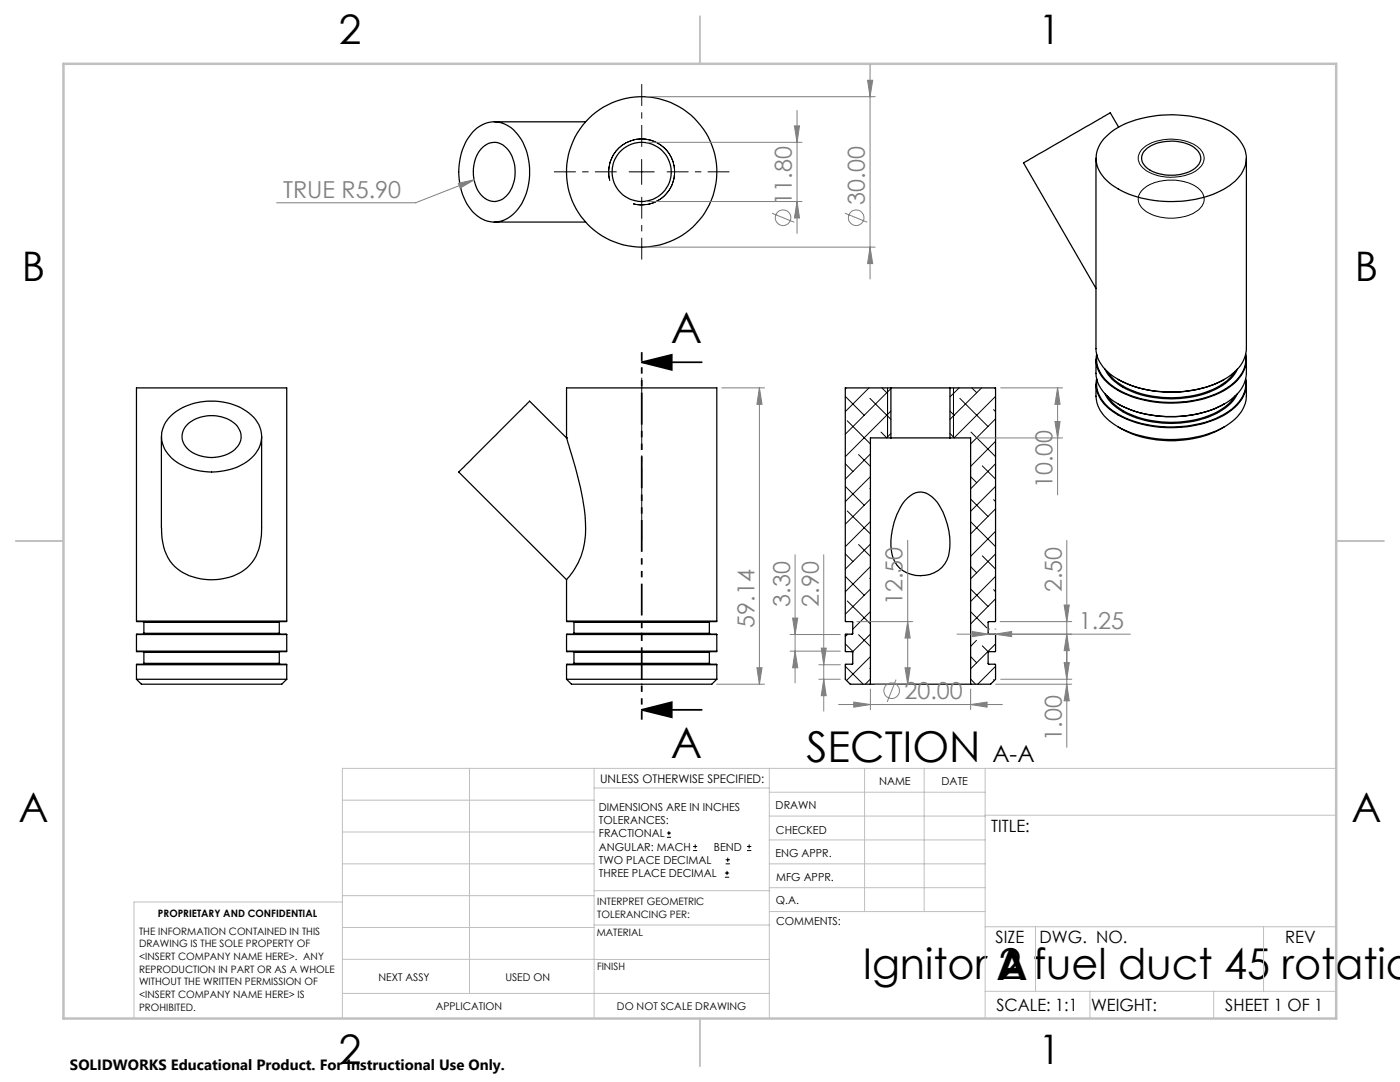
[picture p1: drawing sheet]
<svg xmlns="http://www.w3.org/2000/svg" width="279mm" height="216mm" viewBox="0 0 279 216" stroke-linecap="round" stroke-linejoin="round" font-family="sans-serif">
<g fill="none" stroke="#000" stroke-width=".25">
<path d="M94.3 26.4a5.6 5.6 0 0 1 9 .4 13 13 0 0 1 0 15 5.6 5.6 0 0 1-9.4 0 12.8 12.8 0 0 1 .4-15.4zM96 29.7a3.4 3.4 0 0 1 5.7 .6 7.4 7.4 0 0 1-1 9.1 3.4 3.4 0 0 1-5.3-1.3 7.6 7.6 0 0 1 .6-8.4zM98.6 24.3h18.3M218.7 31.6v38a7.7 7.7 0 0 0 4.7 6.3 23.4 23.4 0 0 0 21.1-.3 7.5 7.5 0 0 0 4.2-5.8v-38.2M220.7 27.3a17 17 0 0 1 10.4-4.3 21.4 21.4 0 0 1 14.8 3.5 6.2 6.2 0 0 1 2.6 6.6 9.5 9.5 0 0 1-5.8 5.4 23.7 23.7 0 0 1-19.6-.8 7.6 7.6 0 0 1-4.3-5.8 6 6 0 0 1 1.9-4.6zM223.2 25.4l-1.6-2.9-17.3 10 14.4 25M228.9 29.6a8.9 8.9 0 0 1 9.6 0 2.34 2.34 0 0 1-.1 4.1 8.9 8.9 0 0 1-9.6-.3 2.3 2.3 0 0 1 .1-3.8zM98.6 44.3h18.3M177.8 77.4h-9.1v46.5l1.5 .2v2.4l-1.5 .1v3.3l1.5 .2v2.4l-1.5 .1v2.9l1 1h4M177.8 77.4h11.8M177.8 77.4v10M189.6 77.4h9.1v46.5l-1.5 .2v2.4l1.5 .1v3.3l-1.5 .2v2.4l1.5 .1v2.9l-1 1h-4"/>
<path d="M189.6 77.4v10M218.7 71.8v2.7a7.7 7.7 0 0 0 4.7 6.3 23.7 23.7 0 0 0 21.1-.3 7.5 7.5 0 0 0 4.2-5.8v-2.9M218.7 76.7v2.4a7.1 7.1 0 0 0 3.8 5.7l.6 .4M218.9 70.7a6.2 6.2 0 0 0 3 6.4 21.3 21.3 0 0 0 14 3.2 17.6 17.6 0 0 0 11.1-4.5 5.7 5.7 0 0 0 1.6-5.1M218.9 75.6a6.2 6.2 0 0 0 3 6.4 22.5 22.5 0 0 0 17.6 2.7 13.6 13.6 0 0 0 8.3-4.9 5.3 5.3 0 0 0 .8-4.2M218.9 70.9a6.3 6.3 0 0 0 3.1 6.1 20.9 20.9 0 0 0 13.9 3.2 17.1 17.1 0 0 0 11-4.5 5.7 5.7 0 0 0 1.7-4.8M218.9 75.8a6.7 6.7 0 0 0 3.7 6.5 22.4 22.4 0 0 0 16 2.4 13.9 13.9 0 0 0 9-5 5.3 5.3 0 0 0 1-3.9M220.5 73.7a10.1 10.1 0 0 0 6.4 4.8 21.4 21.4 0 0 0 17.1-1.6 7.4 7.4 0 0 0 2.9-3.2M220.5 78.6a10.7 10.7 0 0 0 7.2 5 21.3 21.3 0 0 0 15.7-1.4 7.9 7.9 0 0 0 3.5-3.6M221 74.1a11.9 11.9 0 0 0 7.6 4.7 21.5 21.5 0 0 0 14.7-1.7l1.7-1.2 1.5-1.8M221 79a12.4 12.4 0 0 0 8.4 4.9 20.5 20.5 0 0 0 14.5-2.3l1.5-1.2 1.1-1.4M223.1 75.7a23.4 23.4 0 0 0 21.2 0"/>
<path d="M248.7 76.7a10.7 10.7 0 0 1-.2 3.9 9.9 9.9 0 0 1-6.5 5.7 23.6 23.6 0 0 1-18.9-1.1M32.2 87.1v18.2a9.4 9.4 0 0 0 4.3 9 11.9 11.9 0 0 0 12.7-1 10 10 0 0 0 3-8v-18.2M34.3 82.8a12.7 12.7 0 0 1 15.9 0 5.6 5.6 0 0 1-.5 9 12.8 12.8 0 0 1-15.4-.4 5.6 5.6 0 0 1 0-8.6zM37.4 84.7a7.4 7.4 0 0 1 9.9 .3 3.3 3.3 0 0 1-.8 5 7.5 7.5 0 0 1-9.2-.6 3.2 3.2 0 0 1 .1-4.7zM113.1 87.4v-10h30v46.5M113.1 87.4h.1M113.1 87.4l.6 2a69.3 69.3 0 0 1 3.1 14.8 14.9 14.9 0 0 1-3.7 11.5M113.1 87.4l-7.4-7.4-14.2 14.2 21.6 21.5M177.8 87.4h11.8M177.8 87.4h-4.1v49.1M180.6 99.9a3.7 3.7 0 0 1 4.2-1.5 7.7 7.7 0 0 1 3.9 5 11.8 11.8 0 0 1 .3 8.4 6.1 6.1 0 0 1-8.7 2.1 6.4 6.4 0 0 1-2.5-6.1 14.8 14.8 0 0 1 2.8-7.9zM189.6 87.4h4.1v49.1"/>
<path d="M223.1 80.6a23.1 23.1 0 0 0 21.2 0M223.1 85.2a21.7 21.7 0 0 0 17.3 1.8l2.2-.9 1.7-.9M113.1 115.7v8.2M27.2 123.9v-46.5h30v46.5M27.2 123.9h30M27.2 126.6h30M27.2 129.9l.1 .1h29.8l.1-.1M27.2 129.9h30M27.2 135.5h30M27.2 132.6h30M27.2 135.5l1 1h28l1-1M27.2 132.6l.1-.1h29.8l.1 .1"/>
<path d="M27.2 123.9l.1 .1h29.8l.1-.1M27.2 126.6v3.3M27.2 132.6v2.9M28.6 124l.1 .2M28.6 130l.1 .2M28.7 126.4l-.1 .1M28.7 132.4l-.1 .1M28.7 126.4h27M28.7 124.2h27M28.7 130.2h27M28.7 132.4h27M28.7 124.2v2.2"/>
<path d="M28.7 130.2v2.2M55.7 126.4l.2 .1M55.7 132.4l.2 .1M55.7 124.2v2.2M55.7 130.2v2.2M55.9 124l-.2 .2M55.9 130l-.2 .2M57.2 126.6v3.3M57.2 132.6v2.9M113.1 135.5h30M113.1 132.6h30M113.1 123.9h30"/>
<path d="M113.1 129.9v.1h29.8l.2-.1M113.1 129.9h30M113.1 132.6v-.1h29.8l.2 .1M113.1 126.6h30M113.1 123.9v.1h29.8l.2-.1M113.1 135.5l1 1h28l1-1M113.1 126.6v3.3M113.1 132.6v2.9M114.4 124l.1 .2M114.4 130l.1 .2M114.5 126.4l-.1 .1M114.5 132.4l-.1 .1"/>
<path d="M114.5 126.4h27.1M114.5 124.2h27.1M114.5 132.4h27.1M114.5 130.2h27.1M114.5 124.2v2.2M114.5 130.2v2.2M141.6 126.4l.1 .1M141.6 132.4l.1 .1M141.6 124.2v2.2M141.6 130.2v2.2M141.7 124l-.1 .2M141.7 130l-.1 .2"/>
<path d="M143.1 126.6v3.3M143.1 132.6v2.9M173.7 136.5h20"/>
<circle cx="128.1" cy="34.3" r="5.9"/>
<circle cx="128.1" cy="34.3" r="15"/>
</g>
<g fill="none" stroke="#000" stroke-width=".2">
<path d="M121.7 36a6.6 6.6 0 0 1 5.8-8.2 6.6 6.6 0 0 1 7.1 7.1 6.6 6.6 0 0 1-8.2 5.8M125.6 34.3h5M128.1 31.8v5M227.8 29.9a8.7 8.7 0 0 1 7.7-2 5.9 5.9 0 0 1 4.7 2.9 3 3 0 0 1-1.9 3.5 9.7 9.7 0 0 1-10.2-.8 2.46 2.46 0 0 1-.3-3.6zM227.9 38a8.4 8.4 0 0 1 7-2 6.5 6.5 0 0 1 5.2 2.7 2.79 2.79 0 0 1-1.7 3.7 9.6 9.6 0 0 1-10.3-.7 2.45 2.45 0 0 1-.2-3.7zM168.7 79.1l3.8 3.8M168.9 77.4l-.2 .2M173.4 77.4l-4.7 4.7M173.6 79.5l4.2 4.2M176 77.4l1 1M177.1 77.4v10M177.8 77.5l-9.1 9.1"/>
<path d="M190.3 77.4v10M191.4 77.4l-1.8 1.8M191.6 79.5l5.6 5.6M194 77.4l.9 1M195.9 77.4l-6.3 6.3M198.4 77.4l.3 .2M198.7 79.1l-8.3 8.3M168.7 97l3.8 3.8M168.7 92.5l1.5 1.6M169.1 84l4.6 4.6M171.3 90.7l2.4 2.4M173.6 97.4l.1 .1"/>
<path d="M173.7 90.6l-5 5M173.7 95.1l-5 5M173.7 99.6l-5 5M175.8 86.2l1.2 1.2M177.8 82l-9.1 9.1M177.8 86.5l-.9 .9M189.6 86.5l.9 .9M189.6 82l.8 .9M193.7 99.6l3.5 3.4M193.7 95.1l1.2 1.2M193.8 86.2l4.9 4.9M196 93l2.7 2.6"/>
<path d="M198.3 99.7l.4 .4M198.3 81.7l.4 .4M198.7 83.6l-5 5M198.7 88.1l-5 5M198.7 92.5l-5 5M198.7 97l-5 5M168.7 115l3.8 3.8M168.7 110.5l1.5 1.5M169.1 119.9l4.6 4.6M169.1 102l4.6 4.5M171.3 108.7l2.4 2.3M173.6 115.4l.1 .1"/>
<path d="M173.7 104.1l-5 5M173.7 108.6l-5 5M173.7 113.1l-5 5M173.7 117.5l-5 5.1M193.7 117.5l3.5 3.5M193.7 113.1l1.2 1.2M193.8 104.2l4.9 4.9M196 110.9l2.7 2.7M198.3 117.7l.4 .4M198.7 101.5l-5 5M198.7 106l-5 5M198.7 110.5l-5 5"/>
<path d="M198.7 115l-5 5M198.7 119.5l-5 5M168.7 133l3.6 3.5M168.7 128.5l1.5 1.5M169.2 126.5l-.5 .5M171.3 126.6l2.4 2.4M173.6 133.3l.1 .2M173.7 122l-3.5 3.6M173.7 126.5l-3.6 3.6M173.7 131l-4.8 4.8M173.7 135.5l-1 1M193.7 135.5l1 1"/>
<path d="M193.7 131l1.2 1.3M193.8 122.1l3.1 3.2M194.9 127.8l-1.2 1.2M196 128.9l1.2 1.2M198.3 135.6l.1 .2M198.7 128.5l-5 5M198.7 133l-3.6 3.5M133.1 167.1h.8M133.1 166.2h.8M133.5 165.8v.9M138.3 169.7h.8M138.3 168.9h.8"/>
<path d="M138.7 168.5v.8M144.7 175h.8M144.7 174.2h.8M144.8 172.4h.9M144.8 171.6h.9M145.1 173.8v.8M145.2 171.1v.9M149.1 169.7h.8M149.1 168.9h.8M149.5 168.5v.8"/>
</g>
<g fill="none" stroke="#808080" stroke-width=".2">
<path d="M129 19.3h45.7M173.1 16h1.1l-.6 3.3zM173.6 12.9v42.8M91.5 36.6l3.2-.8-2.9 1.7zM94.7 35.8l-11.8 4.7h-27.7M129 28.4h31.1M158.5 25.1h1.1l-.5 3.3zM159.1 22v24.6M129 40.2h31.1M129 49.3h45.7M154.1 42.5l4.4 1.8M159.1 40.2l.5 3.3h-1.1z"/>
<path d="M168.6 42.5l4.5 1.8M173.6 49.3l.6 3.3h-1.1zM144 77.4h8.6M151.6 77.4v59.1M151.6 77.4l.5 3.3h-1zM199.7 77.4h12.4M211.1 77.4l.5 3.3h-1.1zM211.1 77.4v21.3M194.7 87.4h17.4M210.5 84.1h1.1l-.5 3.3zM158.7 110.7v25.6M164.4 110.7v31.2"/>
<path d="M181.2 107.8v28.7M212.9 107.8v41.3M143.1 136.5h9.5M151.1 133.2h1l-.5 3.3zM157.7 126.6h10M157.7 129.9h10M158.2 123.3h1l-.5 3.3zM158.7 129.9l.5 3.3h-1zM163.4 135.5h4.3M163.4 132.6h4.3M163.9 129.3h1l-.5 3.3zM164.4 135.5l.5 3.3h-1z"/>
<path d="M171 124h11.1M173.7 137.5v4.1M174.7 136.5h7.4M178.8 135.6l-1.7 4.5M180.6 133.2h1l-.4 3.3zM181.2 124l.4 3.3h-1zM191 126.5h34.6M193.7 137.5v4.1M194 126l3.3 .5-3.3 .5zM197.3 125.5h.1M198.6 126.5l3.3-.5v1zM198.6 125.5h.1"/>
<path d="M198.7 136.5h15.2M199.6 124h14.3M199.7 135.5h14.2M212.4 120.7h1l-.5 3.3zM212.4 132.2h1l-.5 3.3zM212.9 126.5l.5 3.3h-1zM212.9 136.5l.5 3.3h-1zM167.4 140.6h32.7M170.4 140.1l3.3 .5-3.3 .5zM193.7 140.6l3.3-.5v1z"/>
<circle cx="156.3" cy="43.4" r="1.55"/>
<circle cx="170.9" cy="43.4" r="1.56"/>
<circle cx="177.9" cy="137.8" r="1.55"/>
</g>
<path d="M128.1 72.3l6-1.5v3zM128.1 72.3h12M128.1 141.6l6-1.5v3zM128.1 141.6h12" fill="none" stroke="#000" stroke-width=".35"/>
<path d="M128.1 107.6v-32.2" fill="none" stroke="#000" stroke-width=".2" stroke-dasharray="15.2 1.3 1.3 1.3" stroke-dashoffset="1" stroke-linecap="butt"/>
<path d="M128.1 70.3v73.3" fill="none" stroke="#000" stroke-width=".35" stroke-dasharray="6.3 1.3 1.3 1.3 1.3 1.3" stroke-dashoffset="4.6" stroke-linecap="butt"/>
<path d="M123.1 34.3h-12.5M128.1 29.3v-12.5M128.1 39.3v12.5M133.1 34.3h12.5" fill="none" stroke="#000" stroke-width=".2" stroke-dasharray="15.2 1.3 1.3 1.3" stroke-dashoffset="10.9" stroke-linecap="butt"/>
<g fill="none" stroke="#c0c0c0" stroke-width=".2">
<path d="M68.3 159.7h50.3M93.7 153.3v44.9M118.6 153.3v49.9M118.6 157.2h34.9M153.5 153.3v49.9M153.5 158.1h43.1M172.5 153.3v28.6M184.4 153.3v28.6M196.6 153.3v49.9M266.7 153.3h-198.4v49.9M68.3 178.7h50.3M68.3 172.4h50.3"/>
<path d="M68.3 166h50.3M68.3 180h-41.6v23.2M118.6 177.7h35M153.5 167.6h43.1M153.5 162.8h43.1M153.5 172.4h43.1M153.5 177.1h43.1M196.6 162.7h70.1M68.3 198.2h85.2M68.3 191.4l85.2 .1M68.3 185.1h50.3M118.6 184.6h35"/>
<path d="M153.6 181.9h43M196.6 197.8h70.1M196.6 184.9h70.1M206.7 184.9v12.9M217.5 197.8v5.4M242.2 197.8v5.4M252.2 184.9v12.9"/>
</g>
<path d="M139.7 3.2v9.5M3.1 107.9h9.6M266.7 107.9h9.5M139.7 203.2v9.6" fill="none" stroke="#c0c0c0" stroke-width=".25"/>
<path d="M12.7 12.7h254v190.5h-254z" fill="none" stroke="#c0c0c0" stroke-width=".5"/>
<path d="M128.1 72.3l6-1.5v3zM128.1 141.6l6-1.5v3z" fill="#000"/>
<g fill="#808080">
<path d="M151.6 77.4l.5 3.3h-1zM151.1 133.2h1l-.5 3.3z"/>
<path d="M193.7 140.6l3.3-.5v1zM170.4 140.1l3.3 .5-3.3 .5z"/>
<path d="M91.5 36.6l.3 .9 2.9-1.7zM194 126l3.3 .5-3.3 .5zM198.6 126.5l3.3-.5v1z"/>
<path d="M210.5 84.1h1.1l-.5 3.3zM211.1 77.4l.5 3.3h-1.1zM212.9 126.5l.5 3.3h-1zM212.4 120.7h1l-.5 3.3zM212.9 136.5l.5 3.3h-1zM212.4 132.2h1l-.5 3.3z"/>
<path d="M158.2 123.3h1l-.5 3.3zM158.7 129.9l.5 3.3h-1z"/>
<path d="M158.5 25.1h1.1l-.5 3.3zM159.1 40.2l.5 3.3h-1.1zM173.1 16h1.1l-.6 3.3zM173.6 49.3l.6 3.3h-1.1zM181.2 124l.4 3.3h-1zM180.6 133.2h1l-.4 3.3zM163.9 129.3h1l-.5 3.3zM164.4 135.5l.5 3.3h-1z"/>
</g>
<g font-size="8.5">
<text x="133.9" y="68.4">A</text>
<text x="133.9" y="151.2">A</text>
<text x="160.9" y="152">SECTION</text>
<text x="172.2" y="195.4">Ignitor 2 fuel duct 45 rotatio</text>
<text x="198.9" y="195.5">A</text>
</g>
<g font-size="8.1">
<text x="67.6" y="8.9">2</text>
<text x="207.3" y="8.9">1</text>
<text x="4.4" y="56.1">B</text>
<text x="270.4" y="56.1">B</text>
<text x="3.7" y="164.1">A</text>
<text x="269.7" y="164.1">A</text>
<text x="67.6" y="212.4">2</text>
<text x="207.3" y="212.4">1</text>
</g>
<g font-size="4.7" fill="#808080">
<text x="56.5" y="39.4">TRUE R5.90</text>
<text x="158" y="40.9" transform="rotate(-90 158 40.9)">11.80</text>
<text x="172.6" y="40.9" transform="rotate(-90 172.6 40.9)">30.00</text>
<text x="210.1" y="97.4" transform="rotate(-90 210.1 97.4)">10.00</text>
<text x="211.9" y="118.2" transform="rotate(-90 211.9 118.2)">2.50</text>
<text x="150.6" y="125.2" transform="rotate(-90 150.6 125.2)">59.14</text>
<text x="157.7" y="121" transform="rotate(-90 157.7 121)">3.30</text>
<text x="163.4" y="121" transform="rotate(-90 163.4 121)">2.90</text>
<text x="180.1" y="120.7" transform="rotate(-90 180.1 120.7)">12.50</text>
<text x="215.3" y="125.5">1.25</text>
<text x="180.5" y="139.5">20.00</text>
<text x="211.9" y="147.8" transform="rotate(-90 211.9 147.8)">1.00</text>
</g>
<text font-size="4.7" x="198" y="152">A-A</text>
<g font-size="3.4">
<text x="197.8" y="166">TITLE:</text>
<text x="198.7" y="188.1">SIZE</text>
<text x="207.5" y="188.1">DWG. NO.</text>
<text x="256.5" y="188.2">REV</text>
<text x="198.8" y="201.7">SCALE: 1:1</text>
<text x="217.7" y="201.8">WEIGHT:</text>
<text x="244.5" y="201.7">SHEET 1 OF 1</text>
</g>
<text font-size="3" x="14" y="213.5">SOLIDWORKS Educational Product. For Instructional Use Only.</text>
<text font-size="2.4" x="119.8" y="156.2">UNLESS OTHERWISE SPECIFIED:</text>
<g font-size="2.2">
<text x="119.5" y="161.8">DIMENSIONS ARE IN INCHES</text>
<text x="154.8" y="161.4">DRAWN</text>
<text x="175.4" y="156.6">NAME</text>
<text x="187.9" y="156.7">DATE</text>
<text x="119.5" y="164.4">TOLERANCES:</text>
<text x="119.5" y="167.1">FRACTIONAL</text>
<text x="154.9" y="166.3">CHECKED</text>
<text x="119.5" y="169.7">ANGULAR: MACH</text>
<text x="119.5" y="172.4">TWO PLACE DECIMAL</text>
<text x="142.5" y="169.7">BEND</text>
<text x="154.8" y="171">ENG APPR.</text>
<text x="119.5" y="175">THREE PLACE DECIMAL</text>
<text x="154.9" y="175.7">MFG APPR.</text>
<text x="154.9" y="180.4">Q.A.</text>
<text x="154.9" y="184.6">COMMENTS:</text>
</g>
<g font-size="2.1">
<text x="75.5" y="195.7">NEXT ASSY</text>
<text x="100.9" y="195.7">USED ON</text>
<text x="86.9" y="201.5">APPLICATION</text>
<text x="123.1" y="201.6">DO NOT SCALE DRAWING</text>
</g>
<g font-size="2">
<text x="31.5" y="182.9">PROPRIETARY AND CONFIDENTIAL</text>
<text x="119.2" y="180.6">INTERPRET GEOMETRIC</text>
<text x="119.2" y="183.1">TOLERANCING PER:</text>
<text x="27.8" y="186.5">THE INFORMATION CONTAINED IN THIS</text>
<text x="27.8" y="189">DRAWING IS THE SOLE PROPERTY OF</text>
<text x="27.8" y="191.6">&lt;INSERT COMPANY NAME HERE&gt;. ANY</text>
<text x="119.1" y="186.7">MATERIAL</text>
<text x="27.8" y="194.1">REPRODUCTION IN PART OR AS A WHOLE</text>
<text x="27.8" y="196.6">WITHOUT THE WRITTEN PERMISSION OF</text>
<text x="119.1" y="193.5">FINISH</text>
<text x="27.8" y="199.1">&lt;INSERT COMPANY NAME HERE&gt; IS</text>
<text x="27.8" y="201.7">PROHIBITED.</text>
</g>
</svg>
